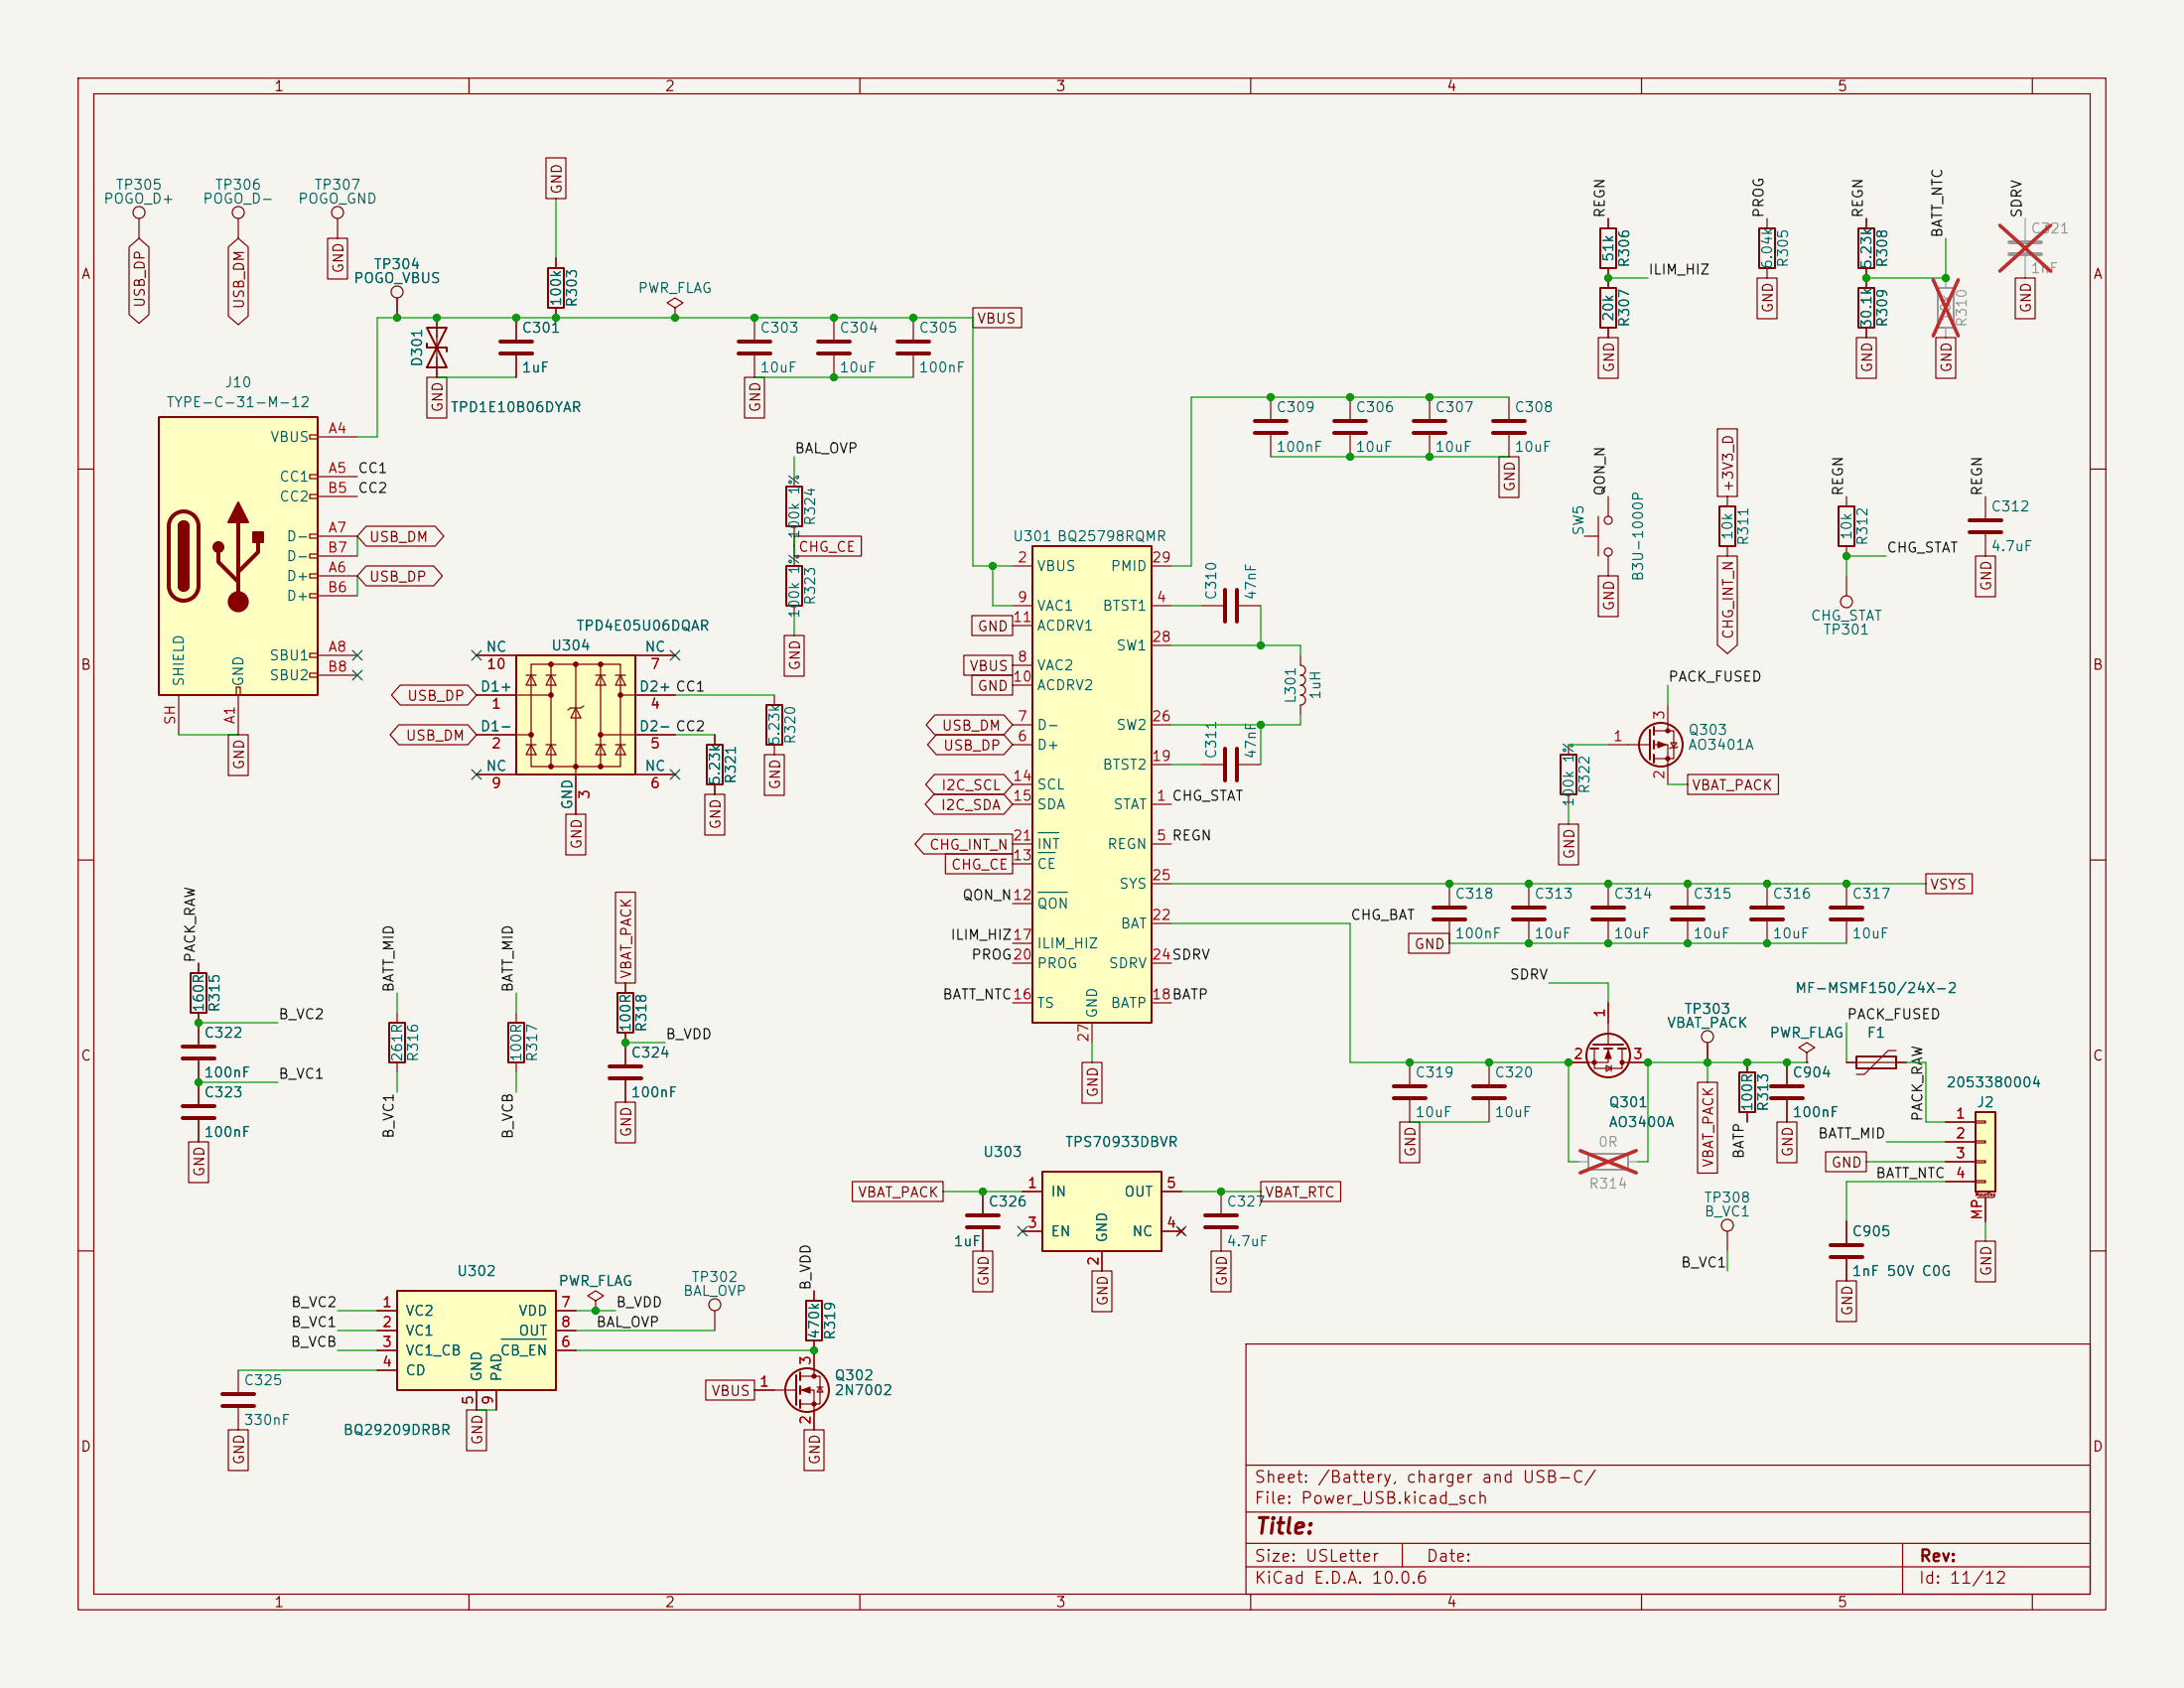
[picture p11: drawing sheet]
<svg xmlns="http://www.w3.org/2000/svg" width="279mm" height="216mm" viewBox="0 0 279 216" stroke-linecap="round" stroke-linejoin="round" font-family="sans-serif">
<path d="M0 0h279.4v215.9h-279.4z" fill="#f5f4ef" stroke="#f5f4ef" stroke-width=".13"/>
<g fill="none" stroke="#840000" stroke-width=".15">
<path d="M10 10h259.4v195.9h-259.4zM12 12h255.4v191.9h-255.4zM60 10v2M110 10v2M160 10v2M210 10v2M260 10v2M10 60h2M267.4 60h2M10 110h2M205.7 113v2.8M205.7 117.9v2.8"/>
<path d="M267.4 110h2M10 160h2M159.4 171.9h108v32h-108zM267.4 160h2M159.4 197.4h108M159.4 193.4h108M159.4 187.4h108M179.4 197.4v3M243.4 197.4v6.5M60 203.9v2M110 203.9v2M159.4 200.4h108"/>
<path d="M160 203.9v2M210 203.9v2M260 203.9v2"/>
</g>
<path d="M203.7 116.1h4.1M203.7 117.6h4.1" fill="none" stroke="#840000" stroke-width=".51"/>
<path d="M133.3 149.9h15.3v10.1h-15.3z" fill="#ffffc2"/>
<path d="M133.3 149.9h15.3v10.1h-15.3z" fill="none" stroke="#840000" stroke-width=".25"/>
<g fill="none" stroke="#840000" stroke-width=".15">
<path d="M130.8 152.4h2.5M130.8 157.5h2.5M148.6 152.4h2.5M148.6 157.5h2.5M150.7 157.1l.8 .8M151.5 157.1l-.8 .8M221 157.5v2.5M141 160v2.6"/>
<circle cx="221" cy="156.7" r=".76"/>
</g>
<path d="M132.1 69.9h15.2v60.9h-15.2z" fill="#ffffc2"/>
<g fill="none" stroke="#840000" stroke-width=".25">
<path d="M54.6 41.9h2.5l-2.5 5.1h2.5zM54.6 43.9v.6h2.5v.5M132.1 69.9h15.2v60.9h-15.2zM90.4 95.3h2.1v5h-2.1zM199.6 96.5h2.1v5.1h-2.1zM211.1 93.3v3.9M211.6 93v1M211.6 94.7v1.1M211.6 96.5v1"/>
<circle cx="212.5" cy="95.2" r="2.79"/>
</g>
<g fill="none" stroke="#840000" stroke-width=".15">
<path d="M55.9 40.6v7.7M129.5 72.4h2.6M129.5 77.5h2.6M147.3 72.4h2.6M147.3 77.5h2.6M91.4 94v1.3M129.5 95.3h2.6M129.5 92.7h2.6M129.5 85.1h2.6M129.5 87.6h2.6M129.5 80h2.6M147.3 92.7h2.6"/>
<path d="M147.3 97.8h2.6M147.3 82.6h2.6M200.7 95.3v1.2M205.7 95.3h5.4M211.6 93.5h2.5v3.5h-2.5M211.6 95.3h1.8v5M213.4 90.2v3.3M213.7 95h.8l-.4 .6zM214.6 95.5l-.1 .1h-.8l-.1 .2M91.4 100.3v1.3M129.5 102.9h2.6M129.5 108h2.6"/>
<path d="M129.5 115.6h2.6M129.5 110.5h2.6M129.5 100.3h2.6M147.3 102.9h2.6M147.3 108h2.6M147.3 118.1h2.6M147.3 113h2.6M200.7 101.6v1.3M129.5 128.3h2.6M129.5 120.7h2.6M129.5 123.2h2.6M139.7 130.8v2.6"/>
<path d="M147.3 128.3h2.6M147.3 123.2h2.6"/>
</g>
<path d="M132.8 114.1h3.8M132.8 109h2.2M132.8 106.5h2.7" fill="none" stroke="#006464" stroke-width=".15"/>
<g fill="#840000" stroke="#840000" stroke-width=".15">
<path d="M212.1 94.9l1 .4-1 .3z"/>
<circle cx="213.4" cy="93.5" r=".25"/>
<circle cx="213.4" cy="97" r=".25"/>
</g>
<path d="M252.7 142.2h2.6v10.2h-2.6z" fill="#ffffc2"/>
<path d="M70.1 34.3h2v5.1h-2zM235.2 64.8h2v5.1h-2zM98 90.2h2.1v5.1h-2.1zM252.7 142.2h2.6v10.2h-2.6z" fill="none" stroke="#840000" stroke-width=".25"/>
<g fill="none" stroke="#840000" stroke-width=".15">
<path d="M71.1 33v1.3M71.1 39.4v1.2M162.6 50.8v2.8M162.6 55.6v2.8M236.2 63.5v1.3M236.2 69.9v1.2M236.2 73.7v2.5M254 63.5v2.8M254 68.3v2.8M99.1 88.9v1.3M99.1 95.3v1.2M166.4 83.8v1.3a.64 .64 0 0 1 .6 .6 .64 .64 0 0 1-.6 .7 .64 .64 0 0 1 .6 .6 .64 .64 0 0 1-.6 .6 .64 .64 0 0 1 .6 .7 .64 .64 0 0 1-.6 .6 .64 .64 0 0 1 .6 .6 .64 .64 0 0 1-.6 .7v1.2"/>
<path d="M125.7 152.4v2.8M125.7 157.2v2.8M248.9 143.5h3.8M248.9 146.1h3.8M248.9 148.6h3.8M248.9 151.1h3.8M252.7 143.4h1.3v.2h-1.3zM252.7 145.9h1.3v.3h-1.3zM252.7 148.5h1.3v.2h-1.3zM252.7 151h1.3v.3h-1.3zM253 153.2h2M254 153.2v3"/>
<circle cx="236.2" cy="77" r=".76"/>
</g>
<path d="M160.5 53.8h4.1M160.5 55.4h4.1M252 66.5h4M252 68.1h4M123.7 155.4h4.1M123.7 157h4.1" fill="none" stroke="#840000" stroke-width=".51"/>
<path d="M257 31h4.1M257 32.5h4.1" fill="none" stroke="#9c9b98" stroke-width=".51"/>
<path d="M259.1 27.9v2.8M259.1 32.8v2.8" fill="none" stroke="#9c9b98" stroke-width=".15"/>
<path d="M255.8 28.8l6.5 5.9M262.3 28.8l-6.5 5.9" fill="none" stroke="#e12e31" stroke-width=".46"/>
<path d="M20.3 53.3h20.3v35.6h-20.3z" fill="#ffffc2"/>
<g fill="none" stroke="#840000" stroke-width=".15">
<path d="M17.8 27.9v2.6M30.5 27.9v2.6M43.2 27.9v2.6M50.8 38.1v2.5M238.8 35.6v1.2M39.6 55.6h1v.5h-1zM40.6 55.9h5.1M66 40.6v2.8M66 45.5v2.8M172.7 50.8v2.8M172.7 55.6v2.8M238.8 41.9v1.3"/>
<path d="M39.6 60.7h1v.5h-1zM39.6 63.2h1v.6h-1zM39.6 68.3h1v.5h-1zM39.6 70.9h1v.5h-1zM39.6 73.4h1v.5h-1zM39.6 75.9h1v.6h-1zM40.6 61h5.1M40.6 73.7h5.1M40.6 68.6h5.1M40.6 63.5h5.1M40.6 76.2h5.1M40.6 71.1h5.1"/>
<path d="M202.7 68.6h1.8M204.5 66v5.1M205.7 63.5v2.5M205.7 71.1v2.6M221 63.5v1.3M221 69.9v1.2M22.9 88.9v5.1M30.2 87.9h.5v1h-.5zM30.5 88.9v5.1M39.6 83.6h1v.5h-1zM39.6 86.1h1v.5h-1zM40.6 83.8h5.1"/>
<path d="M40.6 86.4h5.1M153.7 97.8h2.8M158.5 97.8h2.8M185.4 113v2.8M185.4 117.9v2.8M25.4 138.4v2.8M190.5 135.9v2.8M25.4 143.3v2.8M156.2 152.4v2.8M156.2 157.2v2.8M190.5 140.7v2.8"/>
<circle cx="17.8" cy="27.2" r=".76"/>
<circle cx="30.5" cy="27.2" r=".76"/>
<circle cx="43.2" cy="27.2" r=".76"/>
<circle cx="50.8" cy="37.3" r=".76"/>
<circle cx="205.7" cy="70.6" r=".51"/>
<circle cx="205.7" cy="66.5" r=".51"/>
</g>
<path d="M237.7 36.8h2.1v5.1h-2.1zM20.3 53.3h20.3v35.6h-20.3zM22.9 67.3a.64 .64 0 0 1 .6-.6 .64 .64 0 0 1 .6 .6M22.9 74.9a.64 .64 0 0 0 .6 .7 .64 .64 0 0 0 .6-.7M220 64.8h2v5.1h-2z" fill="none" stroke="#840000" stroke-width=".25"/>
<g fill="none" stroke="#840000" stroke-width=".51">
<path d="M64 43.7h4.1M64 45.2h4.1M170.7 53.8h4.1M170.7 55.4h4.1M22.1 66a1.9 1.9 0 0 1 2.1-.4 1.9 1.9 0 0 1 1.2 1.7v7.6a1.91 1.91 0 0 1-1.9 1.9 1.91 1.91 0 0 1-1.9-1.9v-7.6a1.9 1.9 0 0 1 .5-1.3zM27.9 70.6v1.3l2.6 2.5M30.5 66.8v10.2M33 69.3v1.3l-2.5 2.6M156.7 95.8v4M158.2 95.8v4M183.4 116.1h4.1M183.4 117.6h4.1"/>
<path d="M188.5 138.9h4M23.4 141.5h4M23.4 143h4M154.2 155.4h4M154.2 157h4M188.5 140.5h4"/>
</g>
<g fill="#840000" stroke="#840000" stroke-width=".25">
<path d="M22.9 67.3h1.2v7.6h-1.2z"/>
<path d="M23 66.9a.64 .64 0 0 1 .7-.2 .64 .64 0 0 1 .4 .6h-1.2z"/>
<path d="M22.9 74.9h1.2a.64 .64 0 0 1-.6 .7 .64 .64 0 0 1-.6-.7z"/>
<path d="M30.5 64.3l1.2 2.5h-2.5z"/>
<path d="M32.4 68.1h1.3v1.2h-1.3z"/>
<circle cx="27.9" cy="70" r=".63"/>
</g>
<circle cx="30.5" cy="77" r="1.27" fill="#840000" stroke="#840000" stroke-width=".15"/>
<path d="M247.9 36.8h2v5.1h-2z" fill="none" stroke="#9c9b98" stroke-width=".25"/>
<path d="M248.9 35.6v1.2M248.9 41.9v1.3" fill="none" stroke="#9c9b98" stroke-width=".15"/>
<path d="M247.3 35.8l3.2 7.2M250.5 35.8l-3.2 7.2" fill="none" stroke="#e12e31" stroke-width=".46"/>
<path d="M50.8 165.1h20.3v12.7h-20.3z" fill="#ffffc2"/>
<g fill="none" stroke="#840000" stroke-width=".25">
<path d="M204.7 29.2h2.1v5.1h-2.1zM204.7 36.8h2.1v5.1h-2.1zM237.7 29.2h2.1v5.1h-2.1zM222.5 137.2h2v5h-2zM50.8 165.1h20.3v12.7h-20.3zM101.9 175.9v3.8M102.4 175.5v1M102.4 177.3v1M102.4 179.1v1M103.1 166.4h2.1v5.1h-2.1z"/>
<circle cx="103.3" cy="177.8" r="2.79"/>
</g>
<g fill="none" stroke="#840000" stroke-width=".15">
<path d="M205.7 27.9v1.3M205.7 34.3v2.5M238.8 27.9v1.3M238.8 34.3v1.3M116.8 40.6v2.8M116.8 45.5v2.8M182.9 50.8v2.8M182.9 55.6v2.8M193 50.8v2.8M193 55.6v2.8M205.7 41.9v1.3M153.7 77.5h2.8"/>
<path d="M158.5 77.5h2.8M195.6 113v2.8M195.6 117.9v2.8M180.3 135.9v2.8M223.5 135.9v1.3M228.6 135.9v2.8M231.1 134.6l1.1-.6-1.1-.6-1 .6 1 .6v1.3M231.1 135.9h.1M180.3 140.7v2.8M223.5 142.2v1.3M228.6 140.7v2.8M30.5 175.3v2.8"/>
<path d="M48.3 167.6h2.5M48.3 170.2h2.5M48.3 172.7h2.5M48.3 175.3h2.5M61 177.8v2.5M63.5 177.8v2.5M71.1 167.6h2.6M71.1 170.2h2.6M71.1 172.7h2.6M76.2 166.4l1-.7-1-.6-1 .6 1 .7v1.2M76.2 167.6h.1M91.4 167.6v2.6"/>
<path d="M96.5 177.8h5.4M102.4 176h2.5v3.6h-2.5M102.4 177.8h1.7v5.1M104.1 165.1v1.3M104.1 171.5v4.5M104.5 177.4h.8M104.9 177.4l.4 .7h-.8zM30.5 180.1v2.8"/>
<circle cx="91.4" cy="166.9" r=".76"/>
</g>
<path d="M64.1 171.3h5.8" fill="none" stroke="#006464" stroke-width=".15"/>
<g fill="none" stroke="#840000" stroke-width=".51">
<path d="M114.8 43.7h4.1M114.8 45.2h4.1M180.8 53.8h4.1M180.8 55.4h4.1M191 53.8h4.1M191 55.4h4.1M156.7 75.4v4.1M158.2 75.4v4.1M193.5 116.1h4.1M193.5 117.6h4.1M178.3 138.9h4.1M226.6 138.9h4"/>
<path d="M178.3 140.5h4.1M226.6 140.5h4M28.4 178.3h4.1M28.4 179.8h4.1"/>
</g>
<g fill="#840000" stroke="#840000" stroke-width=".15">
<path d="M102.6 177.8l1-.4v.8z"/>
<circle cx="104.1" cy="176" r=".25"/>
<circle cx="104.1" cy="179.6" r=".25"/>
</g>
<path d="M66 83.8h15.3v15.3h-15.3z" fill="#ffffc2"/>
<g fill="none" stroke="#840000" stroke-width=".15">
<path d="M16.5 31.6l1.3-1.1 1.3 1.1v8.6l-1.3 1.2-1.3-1.2zM29.2 31.6l1.3-1.1 1.3 1.1v8.8l-1.3 1.1-1.3-1.1zM41.9 30.5h2.6v5.2h-2.6zM50.8 38.1v2.5M69.8 20.2h2.6v5.2h-2.6zM71.1 33v1.3M71.1 39.4v1.2M86.4 39.4l1-.7-1-.6-1.1 .6 1.1 .7v1.2M124.5 39.4h6.2v2.5h-6.2zM205.7 27.9v1.3M205.7 34.3v2.5M224.8 35.6h2.5v5.2h-2.5z"/>
<path d="M226.1 27.9v1.3M226.1 34.3v1.3M238.8 27.9v1.3M238.8 34.3v2.5M257.8 35.6h2.6v5.2h-2.6zM54.6 48.3h2.6v5.2h-2.6zM55.9 40.6v2.6M55.9 45.7v2.6M66 40.6v2.8M66 45.5v2.8M86.4 40.6h.1M95.2 48.3h2.6v5.2h-2.6z"/>
<path d="M96.5 40.6v2.8M96.5 45.5v2.8M106.7 40.6v2.8M106.7 45.5v2.8M191.8 58.4h2.5v5.2h-2.5zM204.5 43.2h2.5v5.2h-2.5zM205.7 41.9v1.3M219.7 54.8h2.6v8.7h-2.6zM237.5 43.2h2.5v5.2h-2.5zM238.8 41.9v1.3M247.6 43.2h2.6v5.2h-2.6zM46.8 67.3h8.9l1.1 1.3-1.1 1.3h-8.9l-1.1-1.3z"/>
<path d="M46.8 72.4h8.7l1.1 1.3-1.1 1.2h-8.7l-1.1-1.2zM101.6 68.6h8.6v2.5h-8.6zM101.6 61v1.2M101.6 67.3v1.3M101.6 71.1v1.3M101.6 77.5v1.2M124.3 78.7h5.2v2.6h-5.2zM204.5 73.7h2.5v5.2h-2.5zM219.7 71.1h2.6v11.4l-1.3 1.1-1.3-1.1zM252.7 71.1h2.6v5.2h-2.6zM29.2 94h2.6v5.2h-2.6zM51 92.7h8.8l1.2 1.3-1.2 1.3h-8.8l-1.1-1.3z"/>
<path d="M51.2 87.6h8.6l1.2 1.3-1.2 1.3h-8.6l-1.1-1.3zM61 88.9h9.5M61 94h6.9M61 99.1h5M61 83.8h5M67.3 86.4h1.3M67.3 95.3h1.3M67.9 85h11.5v13h-11.5zM67.9 86.4l.7 1.2h-1.3zM67.9 95.3l.7 1.2h-1.3zM69.8 86.4h1.3M69.8 95.3h1.3"/>
<path d="M70.5 86.4l.6 1.2h-1.3zM70.5 95.3l.6 1.2h-1.3zM70.5 85v13M73.7 90.6l.6 1.2h-1.3zM73.7 85v19.1M74.7 90.3l-.4 .3h-1.3l-.4 .2M76.2 86.4h1.3M76.2 95.3h1.3M76.8 86.4l.7 1.2h-1.3zM76.8 95.3l.7 1.2h-1.3zM76.8 85v13M76.8 94h9.6"/>
<path d="M78.7 86.4h1.3M78.7 95.3h1.3M79.4 86.4l.6 1.2h-1.3zM79.4 95.3l.6 1.2h-1.3zM79.4 88.9h7M81.3 99.1h5.1M81.3 83.8h5.1M91.4 94v1.3M97.8 96.5h2.5v5.2h-2.5zM100.3 81.3h2.6v5.2h-2.6zM119.5 99.1h8.9l1.1 1.2-1.1 1.3h-8.9l-1.1-1.3zM119.6 91.4h8.8l1.1 1.3-1.1 1.3h-8.8l-1.1-1.3z"/>
<path d="M119.8 94h8.6l1.1 1.3-1.1 1.2h-8.6l-1.1-1.2zM123.3 83.8h6.2v2.6h-6.2zM124.3 86.4h5.2v2.5h-5.2zM215.9 99.1h11.6v2.5h-11.6zM72.4 104.1h2.5v5.2h-2.5zM78.7 114.1h2.6v11.6h-2.6zM90.2 101.6h2.5v5.2h-2.5zM91.4 100.3v1.3M118.2 106.7h11.3v2.5h-11.3l-1.1-1.2zM119.5 101.6h8.9l1.1 1.3-1.1 1.2h-8.9l-1.1-1.2zM120.9 109.2h8.6v2.6h-8.6zM180.2 119.4h5.2v2.5h-5.2z"/>
<path d="M199.4 105.4h2.5v5.2h-2.5zM215.9 113v2.8M215.9 117.9v2.8M226.1 113v2.8M226.1 117.9v2.8M236.2 113v2.8M236.2 117.9v2.8M246.4 111.8h5.9v2.5h-5.9zM25.4 123.2v1.3M25.4 129.5v4.1M25.4 135.6v5.6M50.8 129.5v1.3"/>
<path d="M50.8 135.9v1.3M66 129.5v1.3M66 135.9v1.3M80 125.7v1.3M80 132.1v4M80 138.2v2.8M138.4 135.9h2.6v5.2h-2.6zM204 134.1v2.6h3.5v-2.6M205.5 136.3l.6 .4-.6 .3zM205.7 134.1v1.8h-5M205.7 128.3v5.3M206.1 136.3v.7"/>
<path d="M207.5 135.9h3.3M217.2 138.4h2.5v11.6h-2.5zM218.4 133.4v2.5M223.5 135.9v1.3M228.6 135.9v2.8M231.1 135.9h.1M236.2 135.9h7.6M242.6 134.4h-1l-3.1 3h-1M24.1 146.1h2.6v5.2h-2.6zM25.4 143.3v2.8M78.7 141h2.6v5.2h-2.6zM109 151.1h11.6v2.6h-11.6z"/>
<path d="M125.7 152.4v2.8M125.7 157.2v2.8M130.8 152.4h2.5M130.8 157.5h2.5M148.6 152.4h2.5M148.6 157.5h2.5M150.7 157.1l.8 .8M151.5 157.1l-.8 .8M161.3 151.1h10.2v2.6h-10.2zM179.1 143.5h2.5v5.2h-2.5zM223.5 142.2v1.3M227.3 143.5h2.6v5.2h-2.6z"/>
<path d="M228.6 140.7v2.8M233.6 147.3h5.2v2.6h-5.2zM236.2 156.2v2.8M248.9 143.5h3.8M248.9 146.1h3.8M248.9 148.6h3.8M248.9 151.1h3.8M252.7 158.8h2.6v5.2h-2.6zM254 153.2v3M48.3 167.6h2.5M48.3 170.2h2.5M48.3 172.7h2.5"/>
<path d="M48.3 175.3h2.5M61 177.8v2.5M63.5 177.8v2.5M71.1 167.6h2.6M71.1 170.2h2.6M71.1 172.7h2.6M76.2 167.6h.1M90.3 176.5h6.2v2.6h-6.2zM96.5 177.8h2.6M104.1 165.1v1.3M104.1 171.5v3.8M124.5 160h2.5v5.2h-2.5z"/>
<path d="M139.7 162.6h2.5v5.2h-2.5zM141 160v2.6M154.9 160h2.6v5.2h-2.6zM234.9 163.8h2.6v5.2h-2.6zM236.2 161v2.8M29.2 182.9h2.6v5.2h-2.6zM59.7 180.3h2.5v5.2h-2.5zM102.9 182.9h2.5v5.2h-2.5zM104.1 180.3v2.6"/>
<circle cx="218.4" cy="132.6" r=".76"/>
</g>
<g fill="none" stroke="#840000" stroke-width=".25">
<path d="M225 29.2h2.1v5.1h-2.1zM100.6 62.2h2v5.1h-2zM100.6 72.4h2v5.1h-2zM66 83.8h15.3v15.3h-15.3zM24.4 124.5h2v5h-2zM49.8 130.8h2v5.1h-2zM65 130.8h2.1v5.1h-2.1zM79 127h2v5.1h-2zM203.5 134.1h1M203.8 133.6h3.8M205.2 134.1h1M207 134.1h1"/>
<path d="M237.5 135.1h5.1v1.6h-5.1z"/>
<circle cx="205.7" cy="135" r="2.79"/>
</g>
<g fill="#840000" stroke="#840000" stroke-width=".15">
<path d="M205.7 134.4l.4 1h-.7z"/>
<circle cx="67.9" cy="94" r=".28"/>
<circle cx="70.5" cy="85" r=".28"/>
<circle cx="70.5" cy="88.9" r=".28"/>
<circle cx="70.5" cy="98" r=".28"/>
<circle cx="73.7" cy="85" r=".28"/>
<circle cx="73.7" cy="98" r=".28"/>
<circle cx="76.8" cy="85" r=".28"/>
<circle cx="76.8" cy="94" r=".28"/>
<circle cx="76.8" cy="98" r=".28"/>
<circle cx="79.4" cy="88.9" r=".28"/>
<circle cx="207.5" cy="135.9" r=".25"/>
<circle cx="204" cy="135.9" r=".25"/>
</g>
<g fill="none" stroke="#840000" stroke-width=".51">
<path d="M94.5 43.7h4.1M94.5 45.2h4.1M104.6 43.7h4.1M104.6 45.2h4.1M213.9 116.1h4M213.9 117.6h4M224 116.1h4.1M224 117.6h4.1M234.2 116.1h4.1M234.2 117.6h4.1M23.4 133.9h4M23.4 135.4h4"/>
<path d="M78 136.4h4M78 137.9h4M234.2 159.3h4.1M234.2 160.8h4.1"/>
</g>
<path d="M203.2 147.6h5.1v2h-5.1z" fill="none" stroke="#9c9b98" stroke-width=".25"/>
<path d="M201.9 148.6h1.3M208.3 148.6h1.2" fill="none" stroke="#9c9b98" stroke-width=".15"/>
<path d="M202.2 147.2l7.1 2.8M209.3 147.2l-7.1 2.8" fill="none" stroke="#e12e31" stroke-width=".46"/>
<g fill="none" stroke="#009600" stroke-width=".15">
<path d="M71.1 25.4v7.6M205.7 35.6h5.1M248.9 30.5v5.1h-10.1M45.7 55.9h2.6v-15.3h76.2v31.8h5M55.9 48.3h10.1M96.5 48.3h20.3M101.6 58.4v2.6M162.6 58.4h30.4M193 50.8h-40.6v21.6h-2.5M45.7 68.6v2.5M45.7 73.7v2.5M101.6 68.6v2.5"/>
<path d="M101.6 78.7v2.6M127 72.4v5.1h2.5M149.9 77.5h3.8M161.3 77.5v5.1M241.3 71.1h-5.1v2.6M22.9 94h7.6M86.4 88.9h12.7M86.4 94h5M149.9 82.6h16.5v1.2M149.9 97.8h3.8M161.3 92.7v5.1M166.4 91.4v1.3h-16.5"/>
<path d="M200.7 95.3h5M213.4 87.6v2.6M149.9 118.1h22.8v17.8h28v12.7h1.2M149.9 113h96.5M200.7 102.9v2.5M213.4 100.3h2.5M25.4 130.8h10.2M25.4 138.4h10.2M50.8 127v2.5M50.8 137.2v2.5M66 127v2.5M66 137.2v2.5"/>
<path d="M80 133.4h5.1M139.7 133.4v2.5M185.4 120.7h50.8M198.1 125.7h7.6v2.6M218.4 135.9v2.5M231.1 135.9h-20.3v12.7h-1.3M236.2 130.8v5.1M243.8 135.9h2.6v7.6h2.5M120.6 152.4h10.2M151.1 152.4h10.2M180.3 143.5h10.2M238.8 148.6h10.1"/>
<path d="M241.3 146.1h7.6M248.9 151.1h-12.7v5.1M254 156.2v2.6M30.5 175.3h17.8M43.2 167.6h5.1M43.2 170.2h5.1M43.2 172.7h5.1M73.7 167.6h5M73.7 170.2h17.7M73.7 172.7h30.4M221 160v2.6M61 180.3h2.5"/>
</g>
<g fill="none" stroke="#000084" stroke-width=".15">
<path d="M45.1 85.8l1.2 1.2M45.1 83.2l1.2 1.2M46.3 85.8l-1.2 1.2M46.3 83.2l-1.2 1.2M60.4 83.2l1.2 1.2M60.4 98.5l1.2 1.2M61.6 83.2l-1.2 1.2M61.6 98.5l-1.2 1.2M85.8 83.2l1.2 1.2M85.8 98.5l1.2 1.2M87 83.2l-1.2 1.2M87 98.5l-1.2 1.2"/>
<path d="M130.2 156.9l1.2 1.2M131.4 156.9l-1.2 1.2M150.5 156.9l1.2 1.2M151.7 156.9l-1.2 1.2"/>
</g>
<path d="M64.1 171.3h5.8" fill="none" stroke="#006464" stroke-width=".15"/>
<g fill="#009600" stroke="#009600" stroke-width=".13">
<circle cx="226.1" cy="113" r=".46"/>
<circle cx="215.9" cy="113" r=".46"/>
<circle cx="236.2" cy="113" r=".46"/>
<circle cx="236.2" cy="71.1" r=".46"/>
<circle cx="195.6" cy="120.7" r=".46"/>
<circle cx="195.6" cy="113" r=".46"/>
<circle cx="200.7" cy="135.9" r=".46"/>
<circle cx="156.2" cy="152.4" r=".46"/>
<circle cx="205.7" cy="120.7" r=".46"/>
<circle cx="180.3" cy="135.9" r=".46"/>
<circle cx="185.4" cy="113" r=".46"/>
<circle cx="190.5" cy="135.9" r=".46"/>
<circle cx="226.1" cy="120.7" r=".46"/>
<circle cx="215.9" cy="120.7" r=".46"/>
<circle cx="218.4" cy="135.9" r=".46"/>
<circle cx="210.8" cy="135.9" r=".46"/>
<circle cx="205.7" cy="113" r=".46"/>
<circle cx="162.6" cy="50.8" r=".46"/>
<circle cx="172.7" cy="50.8" r=".46"/>
<circle cx="161.3" cy="82.6" r=".46"/>
<circle cx="161.3" cy="92.7" r=".46"/>
<circle cx="182.9" cy="50.8" r=".46"/>
<circle cx="182.9" cy="58.4" r=".46"/>
<circle cx="172.7" cy="58.4" r=".46"/>
<circle cx="228.6" cy="135.9" r=".46"/>
<circle cx="223.5" cy="135.9" r=".46"/>
<circle cx="248.9" cy="35.6" r=".46"/>
<circle cx="238.8" cy="35.6" r=".46"/>
<circle cx="205.7" cy="35.6" r=".46"/>
<circle cx="25.4" cy="130.8" r=".46"/>
<circle cx="25.4" cy="138.4" r=".46"/>
<circle cx="80" cy="133.4" r=".46"/>
<circle cx="86.4" cy="40.6" r=".46"/>
<circle cx="96.5" cy="40.6" r=".46"/>
<circle cx="106.7" cy="40.6" r=".46"/>
<circle cx="106.7" cy="48.3" r=".46"/>
<circle cx="116.8" cy="40.6" r=".46"/>
<circle cx="127" cy="72.4" r=".46"/>
<circle cx="125.7" cy="152.4" r=".46"/>
<circle cx="71.1" cy="40.6" r=".46"/>
<circle cx="66" cy="40.6" r=".46"/>
<circle cx="55.9" cy="40.6" r=".46"/>
<circle cx="50.8" cy="40.6" r=".46"/>
<circle cx="76.2" cy="167.6" r=".46"/>
<circle cx="104.1" cy="172.7" r=".46"/>
</g>
<text font-size="2" fill="#840000" x="160.4" y="196.7">Title:</text>
<g font-size="1.5" fill="#840000">
<text x="160.4" y="190">Sheet: /Battery, charger and USB-C/</text>
<text x="160.4" y="192.7">File: Power_USB.kicad_sch</text>
<text x="160.4" y="202.9">KiCad E.D.A. 10.0.6</text>
<text x="160.4" y="200.1">Size: USLetter</text>
<text x="182.4" y="200.1">Date:</text>
<text x="245.4" y="202.9">Id: 11/12</text>
<text x="245.4" y="200.1">Rev:</text>
</g>
<g font-size="1.3" fill="#840000">
<text x="35" y="12">1</text>
<text x="85" y="12">2</text>
<text x="135" y="12">3</text>
<text x="185" y="12">4</text>
<text x="235" y="12">5</text>
<text x="72.2" y="25" transform="rotate(-90 72.2 25)">GND</text>
<text x="10.3" y="36">A</text>
<text x="44.2" y="35.1" transform="rotate(-90 44.2 35.1)">GND</text>
<text x="267.7" y="36">A</text>
<text x="18.8" y="39.5" transform="rotate(-90 18.8 39.5)">USB_DP</text>
<text x="31.5" y="39.6" transform="rotate(-90 31.5 39.6)">USB_DM</text>
<text x="124.9" y="41.7">VBUS</text>
<text x="227.1" y="40.1" transform="rotate(-90 227.1 40.1)">GND</text>
<text x="260.1" y="40.1" transform="rotate(-90 260.1 40.1)">GND</text>
<text x="206.8" y="47.8" transform="rotate(-90 206.8 47.8)">GND</text>
<text x="239.8" y="47.8" transform="rotate(-90 239.8 47.8)">GND</text>
<text x="250" y="47.8" transform="rotate(-90 250 47.8)">GND</text>
<text x="56.9" y="52.8" transform="rotate(-90 56.9 52.8)">GND</text>
<text x="97.6" y="52.8" transform="rotate(-90 97.6 52.8)">GND</text>
<text x="194.1" y="63" transform="rotate(-90 194.1 63)">GND</text>
<text x="222" y="63.1" transform="rotate(-90 222 63.1)">+3V3_D</text>
<text x="47.1" y="69.6">USB_DM</text>
<text x="102" y="70.9">CHG_CE</text>
<text x="47.1" y="74.7">USB_DP</text>
<text x="255.1" y="75.7" transform="rotate(-90 255.1 75.7)">GND</text>
<text x="125" y="81.1">GND</text>
<text x="206.8" y="78.2" transform="rotate(-90 206.8 78.2)">GND</text>
<text x="222" y="81.9" transform="rotate(-90 222 81.9)">CHG_INT_N</text>
<text x="10.2" y="86">B</text>
<text x="52" y="90">USB_DP</text>
<text x="102.7" y="85.9" transform="rotate(-90 102.7 85.9)">GND</text>
<text x="123.9" y="86.1">VBUS</text>
<text x="125" y="88.7">GND</text>
<text x="267.6" y="86">B</text>
<text x="51.8" y="95">USB_DM</text>
<text x="120.4" y="93.8">USB_DM</text>
<text x="31.5" y="98.6" transform="rotate(-90 31.5 98.6)">GND</text>
<text x="100.1" y="101.1" transform="rotate(-90 100.1 101.1)">GND</text>
<text x="120.3" y="101.4">I2C_SCL</text>
<text x="120.6" y="96.3">USB_DP</text>
<text x="216.3" y="101.4">VBAT_PACK</text>
<text x="92.5" y="106.2" transform="rotate(-90 92.5 106.2)">GND</text>
<text x="120.3" y="103.9">I2C_SDA</text>
<text x="74.7" y="108.7" transform="rotate(-90 74.7 108.7)">GND</text>
<text x="118.8" y="109">CHG_INT_N</text>
<text x="121.6" y="111.5">CHG_CE</text>
<text x="201.7" y="110" transform="rotate(-90 201.7 110)">GND</text>
<text x="246.8" y="114.1">VSYS</text>
<text x="81.1" y="125.3" transform="rotate(-90 81.1 125.3)">VBAT_PACK</text>
<text x="180.8" y="121.7">GND</text>
<text x="10.2" y="136">C</text>
<text x="267.6" y="136">C</text>
<text x="140.8" y="140.5" transform="rotate(-90 140.8 140.5)">GND</text>
<text x="81.1" y="145.5" transform="rotate(-90 81.1 145.5)">GND</text>
<text x="181.4" y="148.1" transform="rotate(-90 181.4 148.1)">GND</text>
<text x="219.5" y="149.4" transform="rotate(-90 219.5 149.4)">VBAT_PACK</text>
<text x="229.7" y="148.1" transform="rotate(-90 229.7 148.1)">GND</text>
<text x="234.2" y="149.6">GND</text>
<text x="26.5" y="150.6" transform="rotate(-90 26.5 150.6)">GND</text>
<text x="109.7" y="153.5">VBAT_PACK</text>
<text x="161.7" y="153.5">VBAT_RTC</text>
<text x="126.8" y="164.6" transform="rotate(-90 126.8 164.6)">GND</text>
<text x="142" y="167.1" transform="rotate(-90 142 167.1)">GND</text>
<text x="157.3" y="164.6" transform="rotate(-90 157.3 164.6)">GND</text>
<text x="255.1" y="163.3" transform="rotate(-90 255.1 163.3)">GND</text>
<text x="237.3" y="168.4" transform="rotate(-90 237.3 168.4)">GND</text>
<text x="90.9" y="178.9">VBUS</text>
<text x="10.2" y="186">D</text>
<text x="62" y="184.9" transform="rotate(-90 62 184.9)">GND</text>
<text x="267.6" y="186">D</text>
<text x="31.5" y="187.5" transform="rotate(-90 31.5 187.5)">GND</text>
<text x="105.2" y="187.5" transform="rotate(-90 105.2 187.5)">GND</text>
<text x="35" y="205.9">1</text>
<text x="85" y="205.9">2</text>
<text x="135" y="205.9">3</text>
<text x="185" y="205.9">4</text>
<text x="235" y="205.9">5</text>
</g>
<g font-size="1.3" fill="#006464">
<text x="13.1" y="26.4">POGO_D+</text>
<text x="14.7" y="24.6">TP305</text>
<text x="25.8" y="26.4">POGO_D-</text>
<text x="27.4" y="24.6">TP306</text>
<text x="38" y="26.4">POGO_GND</text>
<text x="40.1" y="24.6">TP307</text>
<text x="47.7" y="34.7">TP304</text>
<text x="206.7" y="33.6" transform="rotate(-90 206.7 33.6)">51k</text>
<text x="208.7" y="34.3" transform="rotate(-90 208.7 34.3)">R306</text>
<text x="227" y="34.5" transform="rotate(-90 227 34.5)">6.04k</text>
<text x="229.1" y="34.3" transform="rotate(-90 229.1 34.3)">R305</text>
<text x="239.7" y="34.5" transform="rotate(-90 239.7 34.5)">5.23k</text>
<text x="241.8" y="34.3" transform="rotate(-90 241.8 34.3)">R308</text>
<text x="45.1" y="36.5">POGO_VBUS</text>
<text x="72.1" y="39.3" transform="rotate(-90 72.1 39.3)">100k</text>
<text x="74.1" y="39.4" transform="rotate(-90 74.1 39.4)">R303</text>
<text x="81.5" y="37.8">PWR_FLAG</text>
<text x="206.7" y="41.2" transform="rotate(-90 206.7 41.2)">20k</text>
<text x="208.7" y="41.9" transform="rotate(-90 208.7 41.9)">R307</text>
<text x="241.8" y="41.9" transform="rotate(-90 241.8 41.9)">R309</text>
<text x="54.3" y="47" transform="rotate(-90 54.3 47)">D301</text>
<text x="66.7" y="42.9">C301</text>
<text x="66.7" y="48">1uF</text>
<text x="97.1" y="42.9">C303</text>
<text x="97.1" y="48">10uF</text>
<text x="107.3" y="42.9">C304</text>
<text x="107.3" y="48">10uF</text>
<text x="117.5" y="42.9">C305</text>
<text x="117.5" y="48">100nF</text>
<text x="239.7" y="42.1" transform="rotate(-90 239.7 42.1)">30.1k</text>
<text x="21.2" y="52.4">TYPE-C-31-M-12</text>
<text x="28.7" y="49.9">J10</text>
<text x="57.6" y="53">TPD1E10B06DYAR</text>
<text x="163.2" y="53">C309</text>
<text x="173.3" y="53">C306</text>
<text x="183.5" y="53">C307</text>
<text x="193.7" y="53">C308</text>
<text x="34.5" y="56.8">VBUS</text>
<text x="163.2" y="58.1">100nF</text>
<text x="173.3" y="58.1">10uF</text>
<text x="183.5" y="58.1">10uF</text>
<text x="193.7" y="58.1">10uF</text>
<text x="35.6" y="61.9">CC1</text>
<text x="35.6" y="64.5">CC2</text>
<text x="254.6" y="65.7">C312</text>
<text x="36.6" y="69.5">D-</text>
<text x="102.6" y="69" transform="rotate(-90 102.6 69)">100k 1%</text>
<text x="104.6" y="67.3" transform="rotate(-90 104.6 67.3)">R324</text>
<text x="129.5" y="69.5">U301 BQ25798RQMR</text>
<text x="202.9" y="68.6" transform="rotate(-90 202.9 68.6)">SW5</text>
<text x="221.9" y="69.2" transform="rotate(-90 221.9 69.2)">10k</text>
<text x="224" y="69.9" transform="rotate(-90 224 69.9)">R311</text>
<text x="237.2" y="69.2" transform="rotate(-90 237.2 69.2)">10k</text>
<text x="239.2" y="69.9" transform="rotate(-90 239.2 69.9)">R312</text>
<text x="254.6" y="70.8">4.7uF</text>
<text x="36.6" y="74.6">D+</text>
<text x="36.6" y="77.2">D+</text>
<text x="36.6" y="72.1">D-</text>
<text x="104.6" y="77.5" transform="rotate(-90 104.6 77.5)">R323</text>
<text x="132.6" y="73.4">VBUS</text>
<text x="142" y="73.4">PMID</text>
<text x="155.9" y="76.9" transform="rotate(-90 155.9 76.9)">C310</text>
<text x="161" y="76.9" transform="rotate(-90 161 76.9)">47nF</text>
<text x="210.5" y="74.5" transform="rotate(-90 210.5 74.5)">B3U-1000P</text>
<text x="62.1" y="83.7">NC</text>
<text x="70.4" y="83.5">U304</text>
<text x="73.6" y="81">TPD4E05U06DQAR</text>
<text x="82.4" y="83.7">NC</text>
<text x="102.6" y="79.2" transform="rotate(-90 102.6 79.2)">100k 1%</text>
<text x="132.6" y="78.4">VAC1</text>
<text x="132.6" y="81">ACDRV1</text>
<text x="141" y="78.4">BTST1</text>
<text x="142.7" y="83.5">SW1</text>
<text x="231.6" y="79.7">CHG_STAT</text>
<text x="233.2" y="81.5">TP301</text>
<text x="23.8" y="87.9" transform="rotate(-90 23.8 87.9)">SHIELD</text>
<text x="31.4" y="87.9" transform="rotate(-90 31.4 87.9)">GND</text>
<text x="34.4" y="84.8">SBU1</text>
<text x="34.4" y="87.3">SBU2</text>
<text x="61.3" y="88.8">D1+</text>
<text x="81.7" y="88.8">D2+ CC1</text>
<text x="81.7" y="88.8">D2+</text>
<text x="132.6" y="86.1">VAC2</text>
<text x="132.6" y="88.6">ACDRV2</text>
<text x="169.2" y="89.6" transform="rotate(-90 169.2 89.6)">1uH</text>
<text x="61.3" y="93.8">D1-</text>
<text x="81.7" y="93.8">D2- CC2</text>
<text x="81.7" y="93.8">D2-</text>
<text x="100" y="95.5" transform="rotate(-90 100 95.5)">5.23k</text>
<text x="102.1" y="95.3" transform="rotate(-90 102.1 95.3)">R320</text>
<text x="132.6" y="93.7">D-</text>
<text x="142.7" y="93.7">SW2</text>
<text x="166.1" y="90.1" transform="rotate(-90 166.1 90.1)">L301</text>
<text x="215.9" y="94.3">Q303</text>
<text x="62.1" y="98.9">NC</text>
<text x="82.4" y="98.9">NC</text>
<text x="92.4" y="100.5" transform="rotate(-90 92.4 100.5)">5.23k</text>
<text x="94.4" y="100.4" transform="rotate(-90 94.4 100.4)">R321</text>
<text x="132.6" y="96.2">D+</text>
<text x="132.6" y="101.3">SCL</text>
<text x="141" y="98.8">BTST2</text>
<text x="155.9" y="97.2" transform="rotate(-90 155.9 97.2)">C311</text>
<text x="161" y="97.2" transform="rotate(-90 161 97.2)">47nF</text>
<text x="203.7" y="101.6" transform="rotate(-90 203.7 101.6)">R322</text>
<text x="215.9" y="96.2">AO3401A</text>
<text x="73.5" y="103.7" transform="rotate(-90 73.5 103.7)">GND</text>
<text x="132.6" y="103.8">SDA</text>
<text x="142.4" y="103.8">STAT</text>
<text x="201.6" y="103.3" transform="rotate(-90 201.6 103.3)">100k 1%</text>
<text x="132.6" y="111.5">CE</text>
<text x="132.6" y="108.9">INT</text>
<text x="141.6" y="108.9">REGN</text>
<text x="143.1" y="114">SYS</text>
<text x="132.6" y="116.5">QON</text>
<text x="143.3" y="119.1">BAT</text>
<text x="186" y="115.3">C318</text>
<text x="196.2" y="115.3">C313</text>
<text x="206.4" y="115.3">C314</text>
<text x="216.5" y="115.3">C315</text>
<text x="226.7" y="115.3">C316</text>
<text x="236.8" y="115.3">C317</text>
<text x="132.6" y="121.6">ILIM_HIZ</text>
<text x="132.6" y="124.2">PROG</text>
<text x="141.7" y="124.2">SDRV</text>
<text x="186" y="120.3">100nF</text>
<text x="196.2" y="120.3">10uF</text>
<text x="206.4" y="120.3">10uF</text>
<text x="216.5" y="120.3">10uF</text>
<text x="226.7" y="120.3">10uF</text>
<text x="236.8" y="120.3">10uF</text>
<text x="26.4" y="129.6" transform="rotate(-90 26.4 129.6)">160R</text>
<text x="28.4" y="129.6" transform="rotate(-90 28.4 129.6)">R315</text>
<text x="132.6" y="129.2">TS</text>
<text x="140.7" y="130.3" transform="rotate(-90 140.7 130.3)">GND</text>
<text x="142" y="129.2">BATP</text>
<text x="213.2" y="131.8">VBAT_PACK</text>
<text x="215.4" y="130">TP303</text>
<text x="229.6" y="127.3">MF-MSMF150/24X-2</text>
<text x="26" y="133">C322</text>
<text x="51.8" y="135.9" transform="rotate(-90 51.8 135.9)">261R</text>
<text x="53.8" y="135.9" transform="rotate(-90 53.8 135.9)">R316</text>
<text x="67" y="135.9" transform="rotate(-90 67 135.9)">100R</text>
<text x="69" y="135.9" transform="rotate(-90 69 135.9)">R317</text>
<text x="80.6" y="135.6">C324</text>
<text x="81" y="132.1" transform="rotate(-90 81 132.1)">100R</text>
<text x="83" y="132.1" transform="rotate(-90 83 132.1)">R318</text>
<text x="226.3" y="133">PWR_FLAG</text>
<text x="238.8" y="133">F1</text>
<text x="26" y="140.7">C323</text>
<text x="26" y="138.1">100nF</text>
<text x="80.6" y="140.7">100nF</text>
<text x="181" y="138.1">C319</text>
<text x="181" y="143.2">10uF</text>
<text x="191.1" y="138.1">C320</text>
<text x="191.1" y="143.2">10uF</text>
<text x="205.7" y="141.9">Q301</text>
<text x="224.5" y="142.3" transform="rotate(-90 224.5 142.3)">100R</text>
<text x="226.5" y="142.3" transform="rotate(-90 226.5 142.3)">R313</text>
<text x="229.2" y="138.1">C904</text>
<text x="229.2" y="143.2">100nF</text>
<text x="248.9" y="139.4">2053380004</text>
<text x="252.8" y="141.9">J2</text>
<text x="26" y="145.7">100nF</text>
<text x="125.7" y="148.3">U303</text>
<text x="136.2" y="147">TPS70933DBVR</text>
<text x="205.7" y="144.5">AO3400A</text>
<text x="126.3" y="154.6">C326</text>
<text x="134.3" y="153.4">IN</text>
<text x="143.7" y="153.4">OUT</text>
<text x="156.8" y="154.6">C327</text>
<text x="217.9" y="154.1">TP308</text>
<text x="218" y="155.9">B_VC1</text>
<text x="121.9" y="159.7">1uF</text>
<text x="134.3" y="158.4">EN</text>
<text x="141.9" y="159" transform="rotate(-90 141.9 159)">GND</text>
<text x="144.7" y="158.4">NC</text>
<text x="156.8" y="159.7">4.7uF</text>
<text x="236.8" y="158.4">C905</text>
<text x="58.4" y="163.5">U302</text>
<text x="71.4" y="164.8">PWR_FLAG</text>
<text x="87.3" y="166.1">BAL_OVP</text>
<text x="88.4" y="164.3">TP302</text>
<text x="236.8" y="163.5">1nF 50V C0G</text>
<text x="51.8" y="168.6">VC2</text>
<text x="51.8" y="171.1">VC1</text>
<text x="51.8" y="173.7">VC1_CB</text>
<text x="63.9" y="173.7">CB_EN</text>
<text x="66.2" y="168.6">VDD</text>
<text x="66.2" y="171.1">OUT</text>
<text x="105.1" y="171.4" transform="rotate(-90 105.1 171.4)">470k</text>
<text x="107.1" y="171.5" transform="rotate(-90 107.1 171.5)">R319</text>
<text x="31.1" y="177.5">C325</text>
<text x="51.8" y="176.2">CD</text>
<text x="61.9" y="176.8" transform="rotate(-90 61.9 176.8)">GND</text>
<text x="64.5" y="176.8" transform="rotate(-90 64.5 176.8)">PAD</text>
<text x="106.7" y="176.9">Q302</text>
<text x="106.7" y="178.8">2N7002</text>
<text x="31.1" y="182.6">330nF</text>
<text x="43.8" y="183.8">BQ29209DRBR</text>
</g>
<g font-size="1.3" fill="#0f0f0f">
<text x="205.6" y="28" transform="rotate(-90 205.6 28)">REGN</text>
<text x="225.9" y="28" transform="rotate(-90 225.9 28)">PROG</text>
<text x="238.6" y="28" transform="rotate(-90 238.6 28)">REGN</text>
<text x="259" y="28" transform="rotate(-90 259 28)">SDRV</text>
<text x="210.8" y="35.4">ILIM_HIZ</text>
<text x="248.8" y="30.5" transform="rotate(-90 248.8 30.5)">BATT_NTC</text>
<text x="101.6" y="58.3">BAL_OVP</text>
<text x="45.7" y="63.4">CC2</text>
<text x="45.7" y="60.8">CC1</text>
<text x="205.6" y="63.5" transform="rotate(-90 205.6 63.5)">QON_N</text>
<text x="236.1" y="63.5" transform="rotate(-90 236.1 63.5)">REGN</text>
<text x="253.9" y="63.5" transform="rotate(-90 253.9 63.5)">REGN</text>
<text x="241.3" y="71">CHG_STAT</text>
<text x="213.3" y="87.5">PACK_FUSED</text>
<text x="123" y="115.4">QON_N12</text>
<text x="172.7" y="118">CHG_BAT</text>
<text x="25.3" y="123.2" transform="rotate(-90 25.3 123.2)">PACK_RAW</text>
<text x="121.5" y="120.5">ILIM_HIZ17</text>
<text x="124.2" y="123.1">PROG20</text>
<text x="193.1" y="125.6">SDRV</text>
<text x="35.5" y="130.7">B_VC2</text>
<text x="50.7" y="127" transform="rotate(-90 50.7 127)">BATT_MID</text>
<text x="65.9" y="127" transform="rotate(-90 65.9 127)">BATT_MID</text>
<text x="120.5" y="128.1">BATT_NTC16</text>
<text x="236.2" y="130.7">PACK_FUSED</text>
<text x="85.1" y="133.2">B_VDD</text>
<text x="35.5" y="138.3">B_VC1</text>
<text x="246.3" y="143.5" transform="rotate(-90 246.3 143.5)">PACK_RAW</text>
<text x="50.7" y="145.7" transform="rotate(-90 50.7 145.7)">B_VC1</text>
<text x="65.9" y="145.8" transform="rotate(-90 65.9 145.8)">B_VCB</text>
<text x="223.4" y="148.3" transform="rotate(-90 223.4 148.3)">BATP</text>
<text x="232.5" y="145.9">BATT_MID</text>
<text x="239.9" y="151">BATT_NTC</text>
<text x="37.1" y="167.5">B_VC2</text>
<text x="78.7" y="167.5">B_VDD</text>
<text x="104" y="165.1" transform="rotate(-90 104 165.1)">B_VDD</text>
<text x="214.9" y="162.4">B_VC1</text>
<text x="37.1" y="172.6">B_VCB</text>
<text x="37.1" y="170.1">B_VC1</text>
<text x="76.2" y="170.1">BAL_OVP</text>
</g>
<g font-size="1.3" fill="#939391">
<text x="259.7" y="30.2">C321</text>
<text x="259.7" y="35.3">1nF</text>
<text x="249.9" y="41.2" transform="rotate(-90 249.9 41.2)">10k</text>
<text x="251.9" y="41.9" transform="rotate(-90 251.9 41.9)">R310</text>
<text x="204.4" y="147">0R</text>
<text x="203.2" y="152.3">R314</text>
</g>
<g font-size="1.3" fill="#a90000">
<text x="41.9" y="55.7">A4</text>
<text x="41.8" y="63.4">B5</text>
<text x="41.9" y="60.8">A5</text>
<text x="41.8" y="71">B7</text>
<text x="41.9" y="68.4">A7</text>
<text x="41.8" y="76.1">B6</text>
<text x="41.9" y="73.5">A6</text>
<text x="130.1" y="72.3">2</text>
<text x="130.1" y="77.3">9</text>
<text x="147.3" y="72.3">29</text>
<text x="147.9" y="77.3">4</text>
<text x="41.9" y="83.7">A8</text>
<text x="129.5" y="79.9">11</text>
<text x="147.3" y="82.4">28</text>
<text x="41.8" y="86.2">B8</text>
<text x="62.2" y="85.9">10</text>
<text x="83.1" y="85.9">7</text>
<text x="129.5" y="87.5">10</text>
<text x="130.1" y="85">8</text>
<text x="22.7" y="92.8" transform="rotate(-90 22.7 92.8)">SH</text>
<text x="30.3" y="92.7" transform="rotate(-90 30.3 92.7)">A1</text>
<text x="62.8" y="91">1</text>
<text x="83.1" y="91">4</text>
<text x="130.1" y="95.1">6</text>
<text x="130.1" y="92.6">7</text>
<text x="147.3" y="92.6">26</text>
<text x="206.3" y="95.1">1</text>
<text x="213.2" y="92.2" transform="rotate(-90 213.2 92.2)">3</text>
<text x="62.8" y="96">2</text>
<text x="62.8" y="101.1">9</text>
<text x="83.1" y="96">5</text>
<text x="83.1" y="101.1">6</text>
<text x="129.5" y="100.2">14</text>
<text x="147.3" y="97.7">19</text>
<text x="213.2" y="99.8" transform="rotate(-90 213.2 99.8)">2</text>
<text x="75.7" y="102.3" transform="rotate(-90 75.7 102.3)">3</text>
<text x="129.5" y="102.7">15</text>
<text x="129.5" y="107.8">21</text>
<text x="147.9" y="102.7">1 CHG_STAT</text>
<text x="147.9" y="107.8">5 REGN</text>
<text x="129.5" y="110.4">13</text>
<text x="147.3" y="112.9">25</text>
<text x="147.3" y="118">22</text>
<text x="147.3" y="123.1">24SDRV</text>
<text x="147.3" y="128.1">18BATP</text>
<text x="205.6" y="130.3" transform="rotate(-90 205.6 130.3)">1</text>
<text x="139.6" y="133.4" transform="rotate(-90 139.6 133.4)">27</text>
<text x="201.2" y="135.8">2</text>
<text x="208.8" y="135.8">3</text>
<text x="250.1" y="143.4">1</text>
<text x="250.1" y="145.9">2</text>
<text x="250.1" y="148.5">3</text>
<text x="131.3" y="152.3">1</text>
<text x="149.1" y="152.3">5</text>
<text x="250.1" y="151">4</text>
<text x="131.3" y="157.3">3</text>
<text x="149.1" y="157.3">4</text>
<text x="253.9" y="156.2" transform="rotate(-90 253.9 156.2)">MP</text>
<text x="48.8" y="167.5">1</text>
<text x="71.7" y="167.5">7</text>
<text x="140.8" y="162" transform="rotate(-90 140.8 162)">2</text>
<text x="48.8" y="170">2</text>
<text x="48.8" y="172.6">3</text>
<text x="71.7" y="172.6">6</text>
<text x="71.7" y="170">8</text>
<text x="48.8" y="175.1">4</text>
<text x="60.8" y="179.8" transform="rotate(-90 60.8 179.8)">5</text>
<text x="63.4" y="179.8" transform="rotate(-90 63.4 179.8)">9</text>
<text x="97.1" y="177.7">1</text>
<text x="104" y="174.7" transform="rotate(-90 104 174.7)">3</text>
<text x="104" y="182.3" transform="rotate(-90 104 182.3)">2</text>
</g>
<text font-size=".4" fill="#840000" x="252.7" y="153.1">Mounting</text>
</svg>
